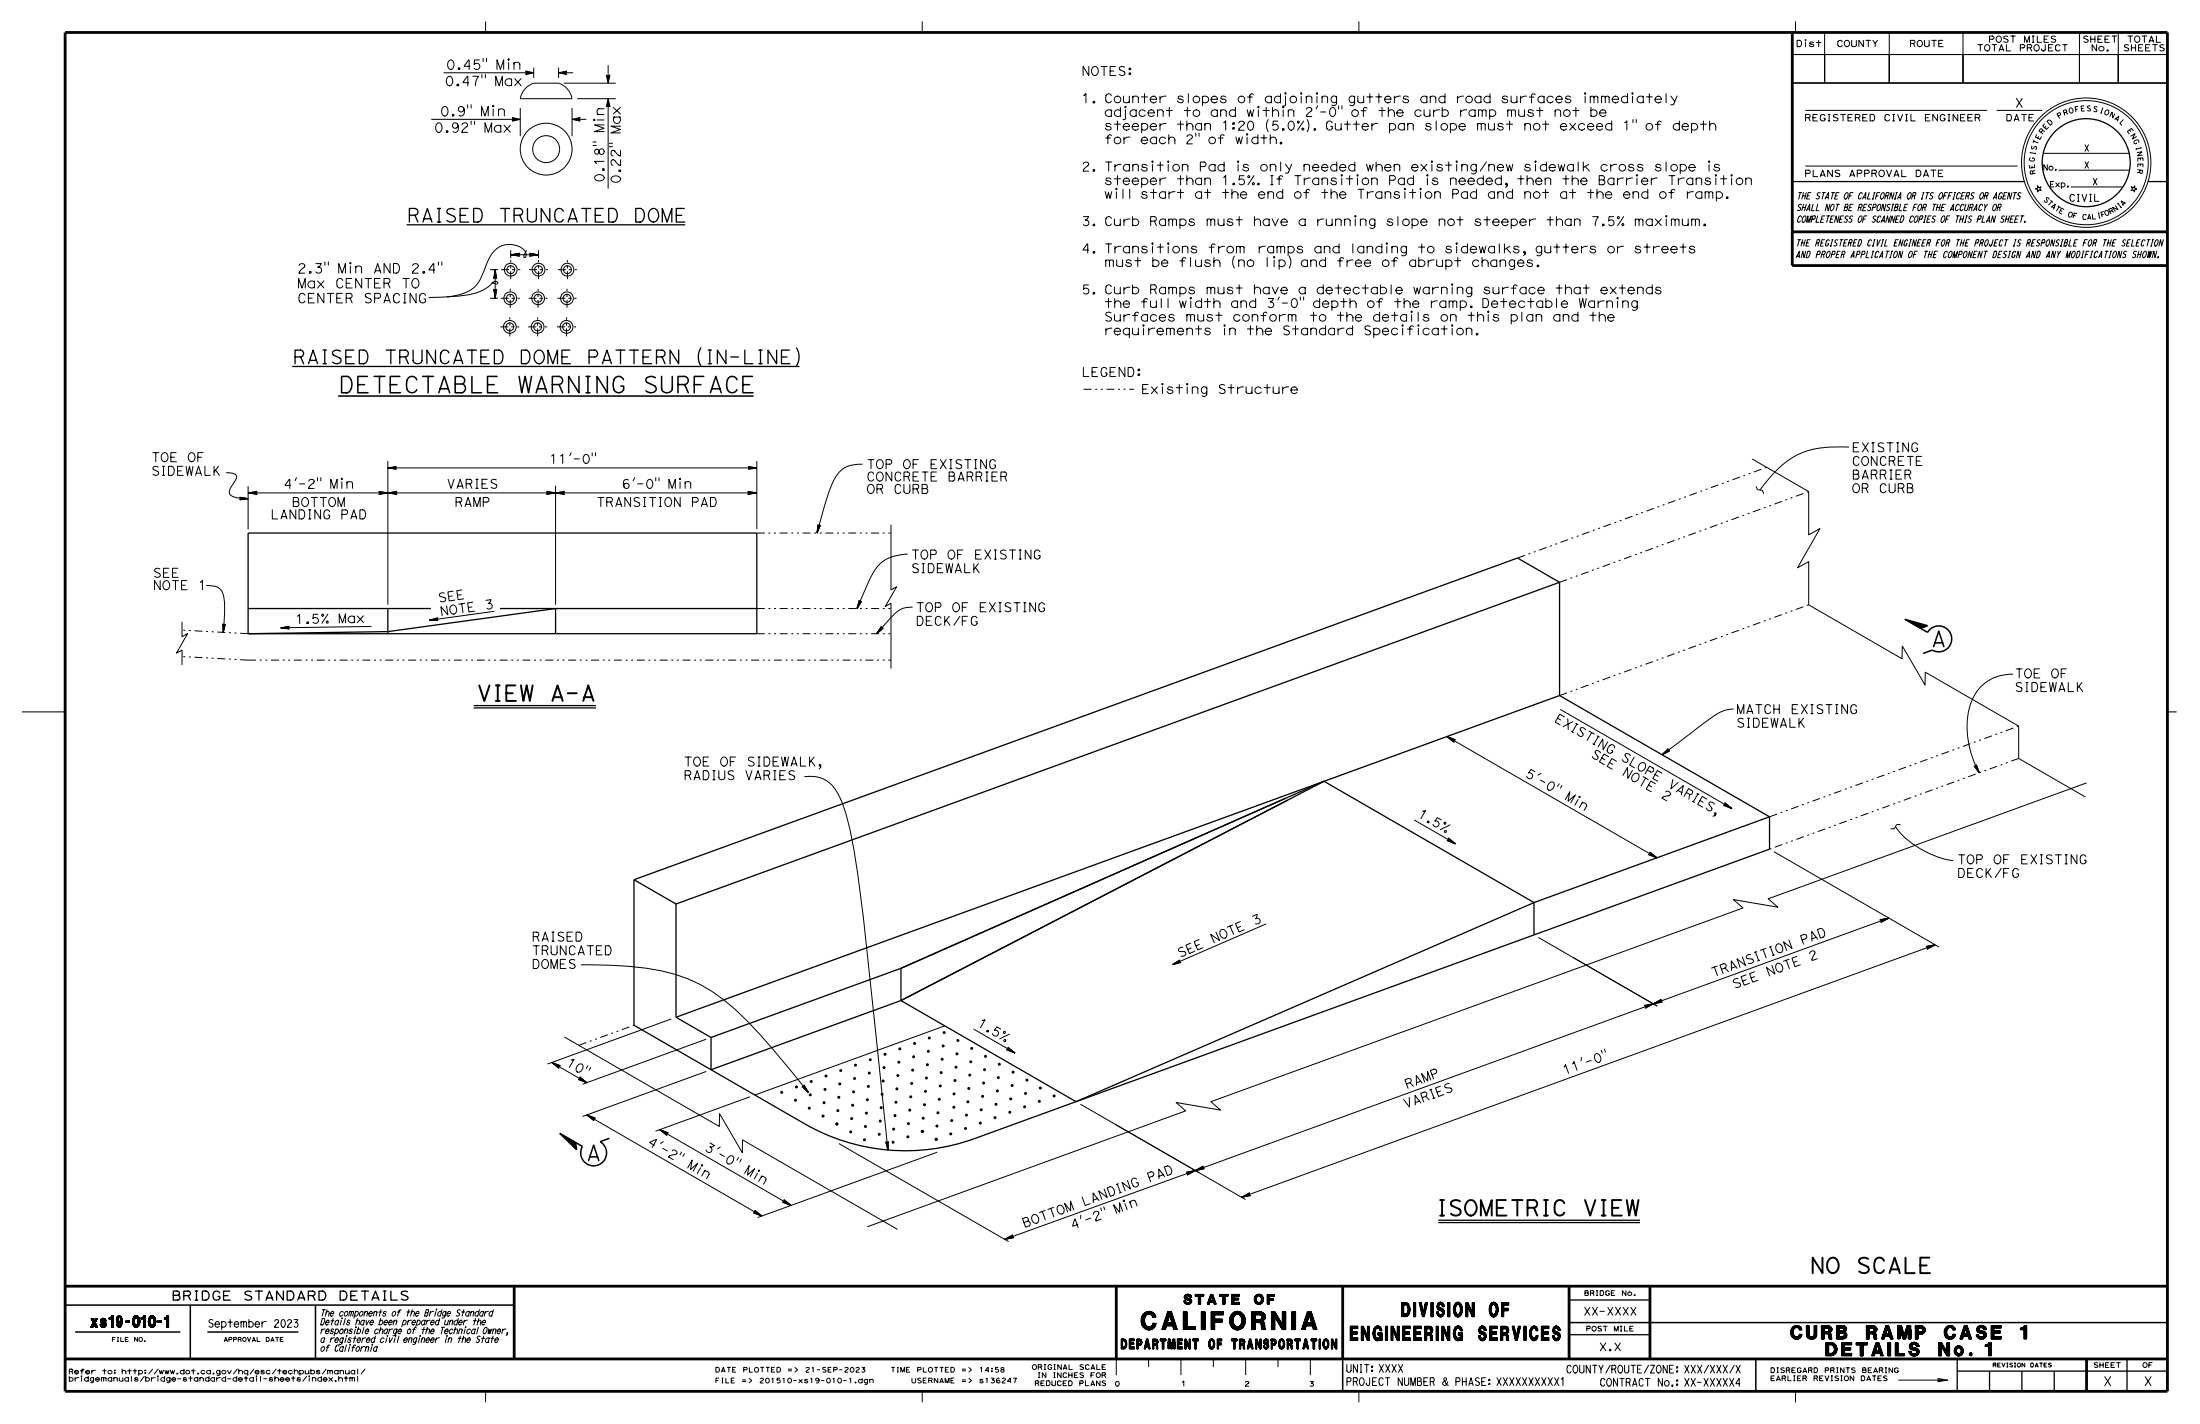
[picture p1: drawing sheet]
<svg xmlns="http://www.w3.org/2000/svg" width="432mm" height="279mm" viewBox="0 0 432 279" stroke-linecap="round" stroke-linejoin="round" font-family="sans-serif">
<g fill="none" stroke="#000" stroke-width=".25">
<path d="M351.8 16.3h73.6M351.8 35.6h45.5M421.6 35.6h3.8M79.9 44.1h54.5M57.4 71.9h99.4M48.7 104.6h99.8v19.7h-99.8zM48.7 119.4h99.8M76.1 119.4v4.9M306.1 114.3l-173.4 63.1M306.1 114.3l-8.2-4.8-173.5 63.1M306.1 114.3v22.2M93 138.9h24"/>
<path d="M93 138.4h24M109 124.3v-4.9l-32.9 4.5-27.4 .4M306.1 136.5l41.2 23.8M306.1 136.5l-173.4 63.1M259.9 153.3l41.2 23.8M259.9 153.3l-83.1 43M259.9 153.3l-83.1 36.7M124.4 172.6l8.3 4.8M132.7 177.4v22.2M301.1 177.1v6.3M301.2 177.1l-90 39.1-34.4-19.9M347.3 160.3l-46.2 16.8"/>
<path d="M347.3 160.3v6.3l-156 56.8a39.7 39.7 0 0 1-33.4-2.9l-33.5-19.3v-28.6M132.7 199.6l6.9 4M176.8 190v6.3M176.8 196.3l-37.2 13.6v-6.3M176.8 190l-37.2 13.6M282.3 239.9h39.6M282.3 239.4h39.6M308 255.1h15.8M308 261.9h15.8M384.1 266.6v6.4M384.1 269h41.3M390.5 269v4"/>
<path d="M396.8 269v4M403.2 269v4M417.5 266.6v6.4"/>
<circle cx="409.5" cy="31.9" r="8.6"/>
</g>
<path d="M148.5 119.4h26.4M148.5 104.6h26.4M297.9 109.5l48.8-17.8M306.1 114.3l48.9-17.8M48.7 129.5h126.2M48.7 124.3l-13-.7M48.7 129.5l-13-.7M148.5 124.3h26.4M306.1 136.5l48.9-17.8M396.2 148.8l-48.9 17.8M347.3 160.3l48.9-17.8M113.6 205.1l10.8-3.9" fill="none" stroke="#000" stroke-width=".2" stroke-dasharray="1.6 .7 .4 .7 .4 .7" stroke-linecap="butt"/>
<g fill="none" stroke="#000" stroke-width=".2">
<path d="M87.1 14.3h17.7M95.3 4.2v2.2M103.1 13.9l1.7 .4-1.7 .3 .3-.3zM103.2 14l1.2 .3-1.2 .2M103.2 17.3l1.6-1h4.8a3.9 3.9 0 0 1 2.7 3.1h-10.2a3.9 3.9 0 0 1 1.1-2.1zM103.3 14.1l.7 .2-.7 .2M103.3 14.2l.3 .1-.3 .1M104.8 13.3v2M109.6 14.3h2.9M109.6 14.3l1.6-.4-.2 .4 .2 .3zM109.6 13.3v2M110.7 16.3h10.2"/>
<path d="M111.1 14.2l-.4 .1 .4 .1M111.1 14.1l-.7 .2 .7 .2M111.2 14l-1.2 .3 1.2 .2M113.3 19.4h7.6M119 14.7l.4 .2 .3-.2-.3 1.6zM119.2 14.8l.2 .8 .1-.8M119.4 12.8v3.5M119.4 19.4v17.6M119.4 19.4l.3 1.6-.3-.2-.4 .2zM119.4 14.9v.3l-.1-.3M119.6 14.8l-.2 1.1-.3-1.1M181 4.2v2.2"/>
<path d="M266.7 4.2v2.2M351.8 10.7h6.3v5.6h-6.3zM351.8 10.7h73.6M352.4 4.2v2.2M358.1 10.7h12.7v5.6h-12.7zM358.1 6.4v9.9M370.8 6.4v9.9M370.8 10.7h14.5v5.6h-14.5zM385.3 10.7h22.8v5.6h-22.8zM385.3 6.4v9.9M408.1 6.4v9.9M408.1 10.7h7.7v5.6h-7.7z"/>
<path d="M415.8 6.4v9.9M415.8 10.7h9.6v5.6h-9.6zM84.6 23.4h17.5M100.5 23.1l1.6 .3-1.6 .4 .2-.4zM100.6 23.2l1.1 .2-1.1 .3M100.6 23.3l.8 .1-.8 .2M100.7 23.3l.3 .1-.3 .1M102.1 21.2v5.5M112.3 23.4l1.6-.3-.2 .3 .2 .4zM112.3 23.4h2.8M112.3 21.2v5.5M113.7 23.3l-.3 .1 .3 .1"/>
<path d="M113.8 23.3l-.8 .1 .8 .2M113.8 23.2l-1.2 .2 1.2 .3M119.2 20.9l.2-.8 .1 .8M119.4 20.8v-.3l-.1 .3M119.6 20.9l-.2-1.2-.3 1.2M354.3 32.6h41.7M354.3 21.7h35.7M391.9 21.7h9M399.9 36.4l.3 .4 .4-.1-.2 .3 .2 .4-.4-.1-.3 .4v-.5l-.4-.1 .4-.2zM401 30.1h16.9M404 33.4h14M406.5 36.7h10.2"/>
<path d="M418.3 36.7l.4 .1 .3-.3v.4l.4 .2-.4 .1v.5l-.3-.4-.4 .1 .2-.4zM96.5 55.4l1 .3 .2-.2a.59 .59 0 0 0-.5-.3 .59 .59 0 0 0-.6 .4 9.2 9.2 0 0 1-6.4 2.5l-6 .3M97 56.8l.2 1.7M97 56.8l-.1-.1 .3 1.8M97 56.8l.2 .1 .3-.2-.3 1.8M97.1 56.9l.1 1.6M97.2 52.9l.2 1.8M97.2 52.9l-.2 1.7M97.2 52.9v5.6M97.2 52.9l-.3 1.8 .1-.1M97.2 52.9l.1 1.7M97.2 52.9l-.2 1.8"/>
<path d="M97.2 52.9l.3 1.8-.3-.2-.2 .1M97.2 52.9l-.1 1.7M97.3 56.9l-.1 1.6M97.3 56.8l-.1 1.7M97.4 56.8l-.2 1.7M100.2 50h5.5M100.2 50l1.8 .2M100.2 50l1.7 .1M101.9 49.9l-1.7 .1M101.9 49.8l-.1 .2 .2 .3-1.8-.3M101.9 49.8l.1-.1-1.8 .3M101.9 49.8l-1.7 .2"/>
<path d="M102 49.7l-1.8 .3M103.4 49.1l-.6 1.1v.2l.2 .1a1.22 1.22 0 0 0-.5-1.8 4.3 4.3 0 0 0-6.5 2l-.3 .5a19.9 19.9 0 0 1-2.2 4.7 8.3 8.3 0 0 1-5.8 2.4M104 49.7l1.7 .3M104 49.8l-.1-.1 1.8 .3M104 49.8l1.7 .2M104 49.8l.1 .2-.2 .3 1.8-.3M104.1 49.9l1.6 .1M105.7 50l-1.7 .1M105.7 50l-1.6 .1M105.7 50l-1.7 .2M44.4 92.8h1l.9 .4a1.59 1.59 0 0 1-.4 1.6l-.4 .5a1.36 1.36 0 0 0 0 2l1.7 .5h1.5M47.1 97.6l1.6 .2"/>
<path d="M47.1 97.7l1.6 .1M47.1 97.7l-.1-.2 1.7 .3M47.1 97.7l.1 .1M47.2 97.8h1.5M47.2 97.8l-.1 .2M48.7 96.7h99.8M48.7 96.7l1.7 .3M48.7 96.7l1.8 .3-.1-.1M48.7 95.4v8.4M48.7 97.8l-1.7 .3 .1-.1M48.7 97.8l-1.6 .2M48.7 96.7l1.8-.3-.2 .3 .1 .2"/>
<path d="M48.7 96.7l1.7 .2M48.7 96.7l1.6 .1M48.7 97.8l-1.5 .1M50.3 96.6l-1.6 .1M50.4 96.6l-1.7 .1M50.4 96.5l-1.7 .2M74.4 96.5l1.7 .2M74.4 96.6l3.4 .3M74.5 96.6l3.3 .2M76.1 96.7l1.8 .3M76.1 96.7l1.8 .3-.1-.1M76.1 91.8h72.4"/>
<path d="M76.1 90.5v28.1M76.1 91.8l1.7 .3-.1-.1M76.1 91.8l1.6 .2M76.1 91.8l1.6 .1M76.1 96.7l-1.8-.3 .2 .3-.1 .2M76.1 91.8l1.7 .2M76.1 96.7l-1.7 .2M77.7 91.7l-1.6 .1M77.7 91.7l.1-.2-1.7 .3M77.7 91.7v.3M77.8 91.6l-1.7 .2M77.8 96.6l-3.3 .2"/>
<path d="M77.8 96.9l-.1-.2 .2-.3-3.6 .6 .1-.1M77.8 96.6l-1.7 .1M77.9 96.5l-3.5 .5M107.3 96.5l1.7 .2M107.4 96.6l3.3 .3M107.4 96.6l3.3 .2M109 96.7l1.8 .3-.1-.1M109 95.3v23.3M109 96.7l-1.7-.3 .1 .3v.2M109 96.7l-1.6 .2M109 96.7l1.8 .3M110.7 96.6l-3.3 .2"/>
<path d="M110.7 96.9l-.1-.2 .2-.3-3.5 .6 .1-.1M110.7 96.6l-1.7 .1M110.8 96.5l-3.5 .5M146.8 96.5l1.7 .2M146.8 96.6l1.7 .1M146.9 96.6l1.6 .1M146.9 91.6l1.6 .2M147 91.7l-.1-.2 1.6 .3M147 91.7v.3M147 91.7l1.5 .1M148.5 91.8l-1.5 .1M148.5 91.8l-1.5 .2"/>
<path d="M148.5 90.5v13.3M148.5 91.8l-1.6 .3 .1-.1M148.5 91.8l-1.6 .2M148.5 96.7l-1.7 .3v-.1M148.5 96.7l-1.7 .3M148.5 96.7l-1.7-.3 .1 .3-.1 .2M148.5 96.7l-1.7 .2M148.5 96.7l-1.6 .1M169.3 91.1a5.3 5.3 0 0 0-5.8 3.4l-1.4 4-1.7 6.1M343.9 90.1l11.1 6.4v8.4l2.2-1.2-4.4 7.7 2.2-1.2v8.5l18.3 10.6 .1-2.6 4.4 7.7 .1-2.5 18.3 10.6v6.3l13.1 7.6M362.9 87.7a19.2 19.2 0 0 0-10.7 1.8 22.2 22.2 0 0 0-6.8 6.6M40.5 114.9a3.3 3.3 0 0 1 3.1 1.1 8.7 8.7 0 0 1 .5 4.2l-.3 3.9"/>
<path d="M160.6 103l-.2 1.6M160.7 103.1l-.3 1.5M160.7 103.1l-.2-.2-.1 1.7M160.8 103.1l-.4 1.5M160.9 103.1h.2l-.7 1.5M160.9 103.1h-.2M160.9 103.1l-.5 1.5M161 103.1l-.6 1.5M168.7 117.8l-.5 1.6M168.7 117.9l-.1-.1-.4 1.6M168.7 117.9l-.5 1.5M168.7 117.9l.1 .1"/>
<path d="M168.8 118l-.6 1.4M168.9 118l-.7 1.4M169 118h.1l-.9 1.4M169 118h-.2M169 118l-.8 1.4M169.1 118l-.9 1.4M174.9 102.9v12.8l1.1-.6-2.2 3.9 1.1-.6v12.8M178.1 108.7a7.5 7.5 0 0 0-6.4 3.1l-1 1.9-2.5 5.7M179.1 119.1a4.6 4.6 0 0 0-4.2 2l-2.8 3.2M4.3 139.7h8.5M35.7 122v2.9l1.1-.6-2.2 3.9 1.1-.7v3M43.8 122.4v1.7"/>
<path d="M43.8 122.5l-.1-.1 .1 1.7M43.8 122.5v1.6M43.8 122.5l.2 .1M43.9 122.5l-.1 1.6M44 122.6l-.2 1.5M44.1 122.5l-.3 1.6M44.1 122.5l.1-.1-.4 1.7M44.1 122.5l-.1 .1M44.2 122.5l-.4 1.6M173 123l-.9 1.3M173 123.1v-.2l-.9 1.4M173 123.1l-.9 1.2"/>
<path d="M173 123.1l.1 .1M173.1 123.2l-1 1.1M173.1 123.2h.1M173.2 123.2l.2 .1-1.3 1M173.2 123.2l-1.1 1.1M173.3 123.3l-1.2 1M340.3 139.1a7.3 7.3 0 0 0-5 2.1l-9.1 6.9M425.4 139.7h1.8M157.9 152.4a5.9 5.9 0 0 1 6.4 3.1 37.9 37.9 0 0 1 3.4 12.1 1069.7 1069.7 0 0 1 5.8 50.4l.8 7.6M284 144.5l41.2 23.8M284 144.5l1.5 .8M284 144.5l1.7 .6-.2 .1"/>
<path d="M284 144.5l1.4 1M284 144.5l1.4 .9M284 144.5l1.6 .7M284 144.5l1.4 1.2v-.2M284 144.5l1.4 1.1M284 144.5l1.5 .7M285.5 145.2l-.1 .3M327.4 147l-1.2 1.1M327.4 147.1l-1.2 1M327.4 147.2l.3 .1-1.5 .8M327.4 147.2l-1.2 .9M327.4 147.2v-.3l-1.2 1.2"/>
<path d="M327.5 147.2l-1.3 .9M327.6 147.3l-1.4 .8M327.7 147.3l-1.5 .8M409.5 153.6l-62.4 22.8 1.8 1.6-8.7-1.5 1.9 1.7-104.4 38 1.9 1.6-8.8-1.5 1.9 1.7-62.5 22.7M323.6 167.6l1.6 .7M323.7 167.6l1.5 .7M323.8 167.3v-.2l1.4 1.2M323.8 167.3v.2l-.3 .2 1.7 .6M323.8 167.2l1.4 1.1M323.8 167.3l1.4 1M323.8 167.4l1.4 .9M348.2 167.1l32.4 18.7"/>
<path d="M114 189.3a64.3 64.3 0 0 1 18.7 1.9 31.3 31.3 0 0 1 13 8.2l5 5.3 7.9 9.6M131.7 199.9l-24.2 8.9M301.9 183.9l23.4 13.5M322.8 197.4l.2 .3M324.5 197l-1.7 .3M324.5 197l-1.6 .8M326 196.3l-3 1.3M326 196.2l.1-.1-3.2 1.8 .1-.2M326 196.2l-3 1.5M326 196.2l.1 .3M326 196.1l-1.5 .9M326.1 196.5l-3.2 .9"/>
<path d="M326.1 196.5l.2 .1-3.6 .7 .1 .1M326.1 196.5l-3.3 .9M326.2 196.6l-1.7 .4M369.1 180.6l.1 .1M369.2 180.7v.2M370.7 180.1l-1.5 .8M370.7 180.1l-1.7 .4M370.7 180.1l-1.5 .9v-.1M370.7 180.1l-1.6 .5M370.7 180.1l-1.8 .3 .2 .2M370.7 180.1l-1.5 .7M370.7 180.1l-1.5 .6"/>
<path d="M370.7 180.1l-136.1 49.6M378.2 185.8l.1 .1M378.3 185.9v.2M379.8 185.4l-1.5 .5M379.8 185.4l-1.5 .7M379.8 185.4l-1.7 .3M379.8 185.4l-136.1 49.5M379.8 185.4l-1.6 .9 .1-.2M379.8 185.4l-1.6 .4M379.8 185.4l-1.6 .5M379.8 185.4l-1.6 .8M379.8 185.4l-1.8 .3 .2 .1"/>
<path d="M379.8 185.4l-1.5 .6M108.3 208.5l1.5 .7M108.3 208.5l6.9 3.9M108.3 208.5l1.4 1M108.3 208.5l1.7 .6-.2 .1M108.3 208.5l1.4 .9M108.3 208.5l1.6 .6M108.3 208.5l1.4 1.1v-.2M109.8 209.2l-.1 .2M110.8 203.5l30.4 17.5v-2.5l4.5 7.7v-2.5l30.5 17.5M113.6 211.8l1.6 .6M113.6 211.7l-.1 .1 1.7 .6"/>
<path d="M113.6 211.7l1.6 .7M113.6 211.7l.2-.3 1.4 1M113.7 211.7l1.5 .7M113.8 211.3l1.4 1.1M113.8 211.4l1.4 1M113.8 211.5l1.4 .9M115.2 218.8l1.4 .8M115.2 218.8l1.4 1M115.2 218.8l1.5 .7M115.2 218.8l34.3 19.8M115.2 218.8l1.7 .6-.2 .1M115.2 218.8l1.4 .9"/>
<path d="M115.2 218.8l1.6 .6M115.2 218.8l1.4 1.1v-.2M115.2 218.8l1.4 .7M116.6 219.6v.1M116.7 219.5l-.1 .1M138.6 203.9l-24.3 8.8M138.6 210.2l-24.3 8.9M157.5 213.2l1.1 1.1M157.5 213.2h-.1l1.2 1.1M157.6 213.2l1 1.1M157.7 213.2l.9 1.1M157.7 213.2h-.2"/>
<path d="M157.7 213.1l.9 1.2M157.8 213l.8 1.3M157.8 213v-.2l.8 1.5M157.8 213l-.1 .2M157.8 212.9l.8 1.4M185.4 201.3l-37.2 13.6M212.1 216.7l32.4 18.7M147.9 237.9l1.6 .7M148 237.9l-.2 .1 1.7 .6M148 237.9l1.5 .7M148.1 237.8l1.4 .8M148.1 237.5l1.4 1.1"/>
<path d="M148.1 237.6l1.4 1M148.1 237.7l1.4 .9M148.1 237.6v-.2l1.4 1.2M148.1 237.6l-.1 .3M164.7 224.4l33.3 19.2M173.9 224l.4 1.6M174 224.1l.3 1.5M174.1 224.2l.2 1.4M174.1 224.2l-.3-.2 .5 1.6M174.2 224.1l.1 1.5M174.2 224.1l.2-.1-.1 1.6M174.2 224.1l-.1 .1"/>
<path d="M174.3 224v1.6M184 226.1l-35.3 12.8M233 230.1l.1 .1M233.1 230.2v.2M234.6 229.7l-37.4 13.5M234.6 229.7l-1.6 .9 .1-.2M234.6 229.7l-1.6 .5M234.6 229.7l-1.8 .3 .2 .1M234.6 229.7l-1.5 .7M236.1 229.1l-3 1.1M236.1 229.1l.2 .1M236.1 229l-3 1.3"/>
<path d="M236.1 228.9v.2M236.1 228.9l.1-.1-1.6 .9M236.1 228.9l-1.5 .8M236.2 228.9l-3.2 1.6M236.2 229.2l-1.6 .5M236.3 229.2l.1 .2-1.8 .3M236.3 229.2l-3.3 .9M236.3 229.3l-3.4 .7M245.2 234.4l.3 .2-1.8 .3M245.2 234.4l-1.5 .5M245.2 234.3l-1.5 .6M245.2 234.2l.1-.2-1.6 .9"/>
<path d="M245.2 234.2l-1.5 .7M245.2 234.2v.2M245.2 234.1l-1.5 .8M245.3 234.4l-1.6 .5M245.3 234.5l-1.6 .4M245.4 234.5l-1.7 .4M198.7 242.5l-1.5 .7M198.7 242.5l.1-.2-1.6 .9M198.7 242.5l.2 .2M198.8 242.4l-1.6 .8M198.8 242.7l-1.6 .5M198.9 242.7l.1 .2-1.8 .3"/>
<path d="M198.9 242.7l-1.7 .5M198.9 242.8l-1.7 .4M95.3 273v2.1M181 273v2.1M219.1 266.6v3.2M225.4 266.6v1.6M231.8 266.6v3.2M238.1 266.6v1.6M244.5 266.6v3.2M250.8 266.6v1.6M257.2 266.6v3.2M266.7 273v2.1"/>
<path d="M352.4 273v2.1M372.6 270.8h8.8M380.4 270.5l1.9 .3-1.9 .3zM380.7 270.7l.6 .1-.6 .1z"/>
<circle cx="107.2" cy="29.3" r="2.64"/>
<circle cx="107.2" cy="29.3" r="5.1"/>
<circle cx="409.5" cy="31.9" r="12.7"/>
<circle cx="409.5" cy="31.9" r="12.2"/>
<circle cx="100.2" cy="58.5" r=".77"/>
<circle cx="100.2" cy="58.5" r="1.26"/>
<circle cx="100.2" cy="52.9" r=".77"/>
<circle cx="100.2" cy="52.9" r="1.26"/>
<circle cx="105.6" cy="58.5" r=".77"/>
<circle cx="105.6" cy="58.5" r="1.26"/>
<circle cx="105.7" cy="52.9" r=".77"/>
<circle cx="105.7" cy="52.9" r="1.26"/>
<circle cx="111.3" cy="58.5" r=".77"/>
<circle cx="111.3" cy="58.5" r="1.26"/>
<circle cx="111.4" cy="52.9" r=".77"/>
<circle cx="111.4" cy="52.9" r="1.26"/>
<circle cx="100.1" cy="64.1" r=".77"/>
<circle cx="100.1" cy="64.1" r="1.26"/>
<circle cx="105.5" cy="64.1" r=".77"/>
<circle cx="105.5" cy="64.1" r="1.26"/>
<circle cx="111.2" cy="64.1" r=".77"/>
<circle cx="111.2" cy="64.1" r="1.26"/>
</g>
<g fill="#000">
<circle cx="153.4" cy="214.3" r=".3"/>
<circle cx="156.1" cy="215.9" r=".3"/>
<circle cx="156.3" cy="213.3" r=".3"/>
<circle cx="158.8" cy="217.4" r=".3"/>
<circle cx="159" cy="214.8" r=".3"/>
<circle cx="159.2" cy="212.2" r=".3"/>
<circle cx="161.5" cy="219" r=".3"/>
<circle cx="161.7" cy="216.4" r=".3"/>
<circle cx="161.9" cy="213.7" r=".3"/>
<circle cx="162.1" cy="211.1" r=".3"/>
<circle cx="164.4" cy="217.9" r=".3"/>
<circle cx="164.6" cy="215.3" r=".3"/>
<circle cx="164.8" cy="212.7" r=".3"/>
<circle cx="165" cy="210.1" r=".3"/>
<circle cx="167.2" cy="219.5" r=".3"/>
<circle cx="167.3" cy="216.9" r=".3"/>
<circle cx="167.5" cy="214.2" r=".3"/>
<circle cx="167.7" cy="211.6" r=".3"/>
<circle cx="167.9" cy="209" r=".3"/>
<circle cx="170.1" cy="218.4" r=".3"/>
<circle cx="170.2" cy="215.8" r=".3"/>
<circle cx="170.4" cy="213.2" r=".3"/>
<circle cx="170.6" cy="210.5" r=".3"/>
<circle cx="170.8" cy="207.9" r=".3"/>
<circle cx="172.8" cy="220" r=".3"/>
<circle cx="173" cy="217.3" r=".3"/>
<circle cx="173.1" cy="214.7" r=".3"/>
<circle cx="173.3" cy="212.1" r=".3"/>
<circle cx="173.5" cy="209.5" r=".3"/>
<circle cx="173.7" cy="206.9" r=".3"/>
<circle cx="175.7" cy="218.9" r=".3"/>
<circle cx="175.8" cy="216.3" r=".3"/>
<circle cx="176" cy="213.7" r=".3"/>
<circle cx="176.2" cy="211" r=".3"/>
<circle cx="176.4" cy="208.4" r=".3"/>
<circle cx="176.6" cy="205.8" r=".3"/>
<circle cx="178.6" cy="217.8" r=".3"/>
<circle cx="178.7" cy="215.2" r=".3"/>
<circle cx="178.9" cy="212.6" r=".3"/>
<circle cx="179.1" cy="210" r=".3"/>
<circle cx="179.3" cy="207.3" r=".3"/>
<circle cx="179.5" cy="204.7" r=".3"/>
<circle cx="181.2" cy="219.4" r=".3"/>
<circle cx="181.5" cy="216.8" r=".3"/>
<circle cx="181.6" cy="214.1" r=".3"/>
<circle cx="181.8" cy="211.5" r=".3"/>
<circle cx="182" cy="208.9" r=".3"/>
<circle cx="182.2" cy="206.3" r=".3"/>
<circle cx="182.4" cy="203.7" r=".3"/>
<circle cx="184.1" cy="218.3" r=".3"/>
<circle cx="184.4" cy="215.7" r=".3"/>
<circle cx="184.5" cy="213.1" r=".3"/>
<circle cx="184.7" cy="210.5" r=".3"/>
<circle cx="184.9" cy="207.8" r=".3"/>
<circle cx="185.1" cy="205.2" r=".3"/>
<circle cx="185.3" cy="202.6" r=".3"/>
<circle cx="186.8" cy="219.9" r=".3"/>
<circle cx="187.2" cy="217.3" r=".3"/>
<circle cx="187.3" cy="214.6" r=".3"/>
<circle cx="187.4" cy="212" r=".3"/>
<circle cx="187.6" cy="209.4" r=".3"/>
<circle cx="187.8" cy="206.8" r=".3"/>
<circle cx="188" cy="204.2" r=".3"/>
<circle cx="189.7" cy="218.8" r=".3"/>
<circle cx="190" cy="216.2" r=".3"/>
<circle cx="190.1" cy="213.6" r=".3"/>
<circle cx="190.3" cy="210.9" r=".3"/>
<circle cx="190.5" cy="208.3" r=".3"/>
<circle cx="190.7" cy="205.7" r=".3"/>
<circle cx="192.6" cy="217.7" r=".3"/>
<circle cx="192.9" cy="215.1" r=".3"/>
<circle cx="193" cy="212.5" r=".3"/>
<circle cx="193.2" cy="209.9" r=".3"/>
<circle cx="193.4" cy="207.3" r=".3"/>
<circle cx="195.3" cy="219.3" r=".3"/>
<circle cx="195.5" cy="216.7" r=".3"/>
<circle cx="195.8" cy="214" r=".3"/>
<circle cx="195.9" cy="211.4" r=".3"/>
<circle cx="196.1" cy="208.8" r=".3"/>
<circle cx="198.2" cy="218.2" r=".3"/>
<circle cx="198.4" cy="215.6" r=".3"/>
<circle cx="198.7" cy="213" r=".3"/>
<circle cx="198.8" cy="210.4" r=".3"/>
<circle cx="201.1" cy="217.2" r=".3"/>
<circle cx="201.3" cy="214.5" r=".3"/>
<circle cx="201.6" cy="211.9" r=".3"/>
<circle cx="204" cy="216.1" r=".3"/>
<circle cx="204.2" cy="213.5" r=".3"/>
<circle cx="206.9" cy="215" r=".3"/>
<circle cx="164.3" cy="220.5" r=".3"/>
<circle cx="167" cy="222.1" r=".3"/>
<circle cx="169.7" cy="223.6" r=".3"/>
<circle cx="169.9" cy="221" r=".3"/>
<circle cx="172.6" cy="222.6" r=".3"/>
<circle cx="175.3" cy="224.1" r=".3"/>
<circle cx="175.4" cy="221.5" r=".3"/>
<circle cx="178.2" cy="223.1" r=".3"/>
<circle cx="178.3" cy="220.5" r=".3"/>
<circle cx="181" cy="222" r=".3"/>
<circle cx="181.1" cy="222" r=".3"/>
<circle cx="183.7" cy="223.6" r=".3"/>
<circle cx="183.8" cy="223.5" r=".3"/>
<circle cx="183.9" cy="220.9" r=".3"/>
<circle cx="186.6" cy="222.5" r=".3"/>
<circle cx="189.5" cy="221.4" r=".3"/>
<circle cx="192.4" cy="220.4" r=".3"/>
</g>
<path d="M12.8 6.4h412.6v266.6h-412.6zM351.8 6.4v45.7h73.6M351.8 45.5h73.6M12.8 252.4h412.6M100.9 252.4v14.2M219.1 252.4v14.2M263.5 252.4v14.2M308 252.4v14.2M323.8 252.4v14.2M12.8 266.6h412.6M409.5 266.7v6.3" fill="none" stroke="#000" stroke-width=".55"/>
<g fill="none" stroke="#000" stroke-width=".3">
<path d="M66.5 77.7h81.3M374.5 121.9l3.5 1M375.2 122.3l2.6 .7M375.8 122.6l1.7 .5M376.4 123l.8 .2M377 123.3l1.3-.5-4.4-1.3 4.4 2.6a2.54 2.54 0 0 1 3.5-.9 2.54 2.54 0 0 1 .9 3.4 2.54 2.54 0 0 1-3.4 1l-1.9 .6M110.5 222.7l2.6 2.6M111.1 223.1l2 1.9M111.8 223.5l1.2 1.2M112.4 223.8l.6 .6M119.6 223.3l-1.8 .7a2.54 2.54 0 0 1 .9 3.5 2.54 2.54 0 0 1-3.5 .9 2.54 2.54 0 0 1-.9-3.5l-4.4-2.5 3.3 3.2-.3-1.5M12.8 256.1h88.1"/>
<path d="M37.4 256.1v10.5M61.9 256.1v10.5M308 259.5h117.4M14.7 261.4h20.7M40.7 261.4h17.9M263.5 266.6v6.4M344.6 266.6v6.4"/>
</g>
<g fill="none" stroke="#000" stroke-width=".2" stroke-dasharray="1.6 .6 .6 .6" stroke-linecap="butt">
<path d="M96.2 58.5h2M96.2 52.9h2M98.3 58.5h3.7M98.4 52.9h3.7M100.2 49.1v1.6M100.2 54.8v-3.8M103.7 58.5h3.8M103.8 52.9h3.8M105.7 49.1v1.6M105.7 54.8v-3.8M109.4 58.5h3.8M109.5 52.9h3.7"/>
<path d="M111.4 54.8v-3.8M98.2 64.1h3.7M100.1 66v-3.7M100.2 60.4v-3.7M103.7 64.1h3.7M105.5 66v-3.7M105.6 60.4v-3.7M109.3 64.1h3.8M111.2 66v-3.7M111.3 60.4v-3.7"/>
</g>
<path d="M84.7 119h13.4v.8h-13.4z" fill="#fff"/>
<g fill="none" stroke="#000" stroke-width=".2">
<path d="M94.6 14.6v.7M94.8 11.4v.7M95.3 14.6v.7M95.5 11.4v.7M99.8 12.3v1.3M252.3 18.9v1.6a.28 .28 0 0 1-.2 .3 .28 .28 0 0 1-.3-.1M255.4 18.9v1.3M258.5 18.9v1.3M311.1 18.9v1.3M320.4 18.9v1.3M354.4 8.3v.9M91.8 20.6v.6"/>
<path d="M92.5 23.8v.6M92.5 20.6v.6M93.1 23.8v.6M96.8 21.4v1.4M116.4 27.9h.6M116.4 28.5h.6M117.2 23.5h1.4M119.6 28.1h.6M119.6 28.8h.6M219.1 37.6v1.3M220.9 21.5v1.7a.28 .28 0 0 1-.2 .3 .28 .28 0 0 1-.3-.1M226.2 32.3v1.3"/>
<path d="M229.3 32.3v1.3M234.7 26.1v.6M235.3 26.1v.6M243 32.3v1.3M244.8 26.9v1.3M247 21.6v1.3M248.9 23.5a2.24 2.24 0 0 0 0 2.3M251.9 21.6v1.3M256.6 23.5a2.24 2.24 0 0 1 0 2.3M258.6 20.8l-.3 .6M262.7 20.8v.6M263.3 35v1.3"/>
<path d="M263.4 20.8v.6M266.4 35v1.3M275.7 37.6v1.3M278.8 37.6v1.3M280.2 35v1.3M281 32.3v1.3M285.9 32.3v1.3M301.4 32.3v1.3M320.5 23.4v.7M321.2 23.4v.7M321.3 35v1.3M335.4 32.3v1.3"/>
<path d="M336.8 35v1.3M339.9 35v1.3M63.8 51.4v.6M64.4 51.4v.6M68.8 52.2v1.4M86 51.4v.6M86.7 51.4v.6M226.2 48.3v1.3M229.3 48.3v1.3M233.7 59.1v1.3M242.3 50.2a2.24 2.24 0 0 0 0 2.4M250.1 51v1.3"/>
<path d="M251.1 58.3l-.3 .6M253 50.2a2.24 2.24 0 0 1 0 2.4M255.2 58.3v.6M255.9 58.3v.6M266 43v1.3M272.2 48.3v1.3M285 56.4v1.3M285.9 48.3v1.3M317.5 59.1v1.3M327 43v1.3M224.4 64.4v1.3M228.2 75.9v1.3"/>
<path d="M233 75.9v1.3M240.4 64.4v1.3M275.3 64.4v1.3M277.1 61.7v1.3M278.4 64.4v1.3M285 64.4v1.3M292.1 61.7v1.3M58.2 93.7l-.3 .6M62.3 93.7v.6M63 93.7v.6M67.1 94.5v1.3M112.1 88.8l-.3 .6"/>
<path d="M116.2 88.8v.6M116.9 88.8v.6M124.6 93.7l-.3 .6M128.7 93.7v.6M129.3 93.7v.6M133.5 94.5v1.3M344.7 95.4a.85 .85 0 0 0 1.1 .8l.4 .7M97 119.9l-12.7 1.8M55.1 123.2l1.6 .2M55.1 123.2l1.6 .1M55.1 123.2h1.6M56.7 123.1l-1.6 .1"/>
<path d="M56.7 123l.1-.1-1.7 .3M56.7 123l-1.6 .2M56.7 123l-.1 .2 .2 .2-1.7-.2M56.7 122.9l-1.6 .3M72.9 122.9l-17.8 .3M85.8 121.5l-1.5 .2M85.8 121.5v-.2l-1.5 .4M85.8 121.5l.1 .1M85.8 121.4l-1.5 .3M85.8 121.6l-1.5 .1M85.9 121.3l-1.6 .4M85.9 121.6l.1 .1h-1.7"/>
<path d="M85.9 121.6l-1.6 .1M85.9 121.2l-1.6 .5M85.9 121.7h-1.6M306.2 139.2l33.7 19.4M395.1 132.3a8.5 8.5 0 0 0-8.8 7.4 18.5 18.5 0 0 0 2.2 11.9M338.3 158l1.6 .6M338.4 157.9l1.5 .7M338.4 157.9l-.2 .1 1.7 .6M338.4 157.9l.1-.1v-.3l1.4 1.1M338.5 157.9l1.4 .7M338.5 157.6l1.4 1M338.5 157.7l1.4 .9"/>
<path d="M387.5 150.3l1 1.3M387.6 150.3l.9 1.3M387.7 150.3l.8 1.3M387.8 150.3l.7 1.3M387.8 150.3h-.4l1.1 1.3M387.8 150.2l.7 1.4M387.8 150.2l.1-.2 .6 1.6M387.8 150.2v.1M387.9 150.1l.6 1.5M277.6 160.9l8.1 4.7M284.1 164.9l1.6 .7M284.1 164.8l1.6 .8"/>
<path d="M284.1 164.8l-.1 .1 1.7 .7M284.2 164.8l1.5 .8M284.3 164.5l1.4 1.1M284.3 164.6v-.2l1.4 1.2M284.3 164.6l1.4 1M284.3 164.6l-.2 .2M284.3 164.7l1.4 .9M372 162.2a17.5 17.5 0 0 0 11.4 6.6M373 161.8a.85 .85 0 0 0-1.2 .7l-.7 .1M231.5 188.6l-1.4 .7M231.5 188.5l.1 .3M231.5 188.5l.1-.2-1.5 1"/>
<path d="M231.5 188.5l-1.4 .8M231.5 188.4l-1.4 .9M231.6 188.7l-1.5 .6M231.6 188.8l.2 .1-1.7 .4M231.6 188.8l-1.5 .5M231.7 188.8l-1.6 .5M248.5 181.3l-18.4 8M147.2 215.2l-18.5 6.8M191.1 201.9l8.1 4.7M197.6 205.9l1.6 .7M197.7 205.9l1.5 .7M197.7 205.9l-.2 .1 1.7 .6"/>
<path d="M197.8 205.8l1.4 .8M197.8 205.5l1.4 1.1M197.8 205.6v-.2l1.4 1.2M197.8 205.6l1.4 1M197.8 205.6l-.1 .3M197.8 205.7l1.4 .9M129.5 221.6l1.5 .8M129.5 221.6l25.8 14.9M129.5 221.6l1.7 .7-.2 .1M129.5 221.6l1.4 1M129.5 221.6l1.4 .9M129.5 221.6l1.6 .7"/>
<path d="M129.5 221.6l1.4 1.2v-.4h.1M129.5 221.6l1.4 1.1M153.6 235.8l1.7 .7M153.7 235.8l-.1 .1 1.7 .6M153.7 235.8l1.6 .7M153.8 235.8l1.5 .7M153.9 235.5v-.1l1.4 1.1M153.9 235.5l-.2 .3M153.9 235.4l1.4 1.1M153.9 235.5l1.4 1M153.9 235.6l1.4 .9M67 259.1l-.2 .9"/>
<path d="M85.6 257.3l-.3 .9M16 270.3v.7M31 270.3v.7M50.3 270.3v.7M60.7 270.3v.7M67.9 262.5l-.2 .9M68.6 264.2l-.2 1M69.8 260.8l-.3 .9M73 264.2l-.3 1M75.9 262.5l-.2 .9M77.6 262.5l-.3 .9M82.4 262.5l-.3 .9"/>
<path d="M87.6 262.5l-.2 .9M91.3 260.8l-.2 .9"/>
<circle cx="99.8" cy="11.7" r=".13"/>
<circle cx="252.3" cy="18.3" r=".12"/>
<circle cx="255.4" cy="18.3" r=".13"/>
<circle cx="258.5" cy="18.3" r=".13"/>
<circle cx="311.1" cy="18.3" r=".13"/>
<circle cx="320.4" cy="18.3" r=".13"/>
<circle cx="354.4" cy="7.9" r=".09"/>
<circle cx="96.8" cy="20.8" r=".13"/>
<circle cx="116.6" cy="23.5" r=".13"/>
<circle cx="219.1" cy="37.1" r=".13"/>
<circle cx="220.9" cy="21" r=".12"/>
<circle cx="226.2" cy="31.7" r=".13"/>
<circle cx="229.3" cy="31.7" r=".13"/>
<circle cx="243" cy="31.7" r=".13"/>
<circle cx="244.8" cy="26.4" r=".13"/>
<circle cx="247" cy="21" r=".13"/>
<circle cx="251.8" cy="21" r=".13"/>
<circle cx="263.3" cy="34.4" r=".13"/>
<circle cx="266.4" cy="34.4" r=".13"/>
<circle cx="275.7" cy="37.1" r=".13"/>
<circle cx="278.8" cy="37.1" r=".13"/>
<circle cx="280.2" cy="34.4" r=".13"/>
<circle cx="281" cy="31.7" r=".13"/>
<circle cx="285.9" cy="31.7" r=".13"/>
<circle cx="301.4" cy="31.7" r=".13"/>
<circle cx="321.3" cy="34.4" r=".13"/>
<circle cx="335.4" cy="31.7" r=".13"/>
<circle cx="336.8" cy="34.4" r=".13"/>
<circle cx="339.9" cy="34.4" r=".13"/>
<circle cx="68.8" cy="51.6" r=".13"/>
<circle cx="226.2" cy="47.8" r=".13"/>
<circle cx="229.3" cy="47.8" r=".13"/>
<circle cx="233.7" cy="58.5" r=".13"/>
<circle cx="250.1" cy="50.5" r=".13"/>
<circle cx="266" cy="42.4" r=".13"/>
<circle cx="272.2" cy="47.8" r=".13"/>
<circle cx="285" cy="55.8" r=".13"/>
<circle cx="285.9" cy="47.8" r=".13"/>
<circle cx="317.5" cy="58.5" r=".13"/>
<circle cx="327" cy="42.4" r=".13"/>
<circle cx="224.4" cy="63.9" r=".13"/>
<circle cx="228.1" cy="75.4" r=".13"/>
<circle cx="233" cy="75.4" r=".13"/>
<circle cx="240.3" cy="63.9" r=".13"/>
<circle cx="275.3" cy="63.9" r=".13"/>
<circle cx="277.1" cy="61.2" r=".13"/>
<circle cx="278.4" cy="63.9" r=".13"/>
<circle cx="285" cy="63.9" r=".13"/>
<circle cx="292.1" cy="61.2" r=".13"/>
<circle cx="67.1" cy="94" r=".13"/>
<circle cx="133.5" cy="94" r=".13"/>
<circle cx="67.1" cy="258.7" r=".08"/>
<circle cx="85.7" cy="256.9" r=".08"/>
<circle cx="16" cy="270" r=".07"/>
<circle cx="31" cy="270" r=".07"/>
<circle cx="50.3" cy="270" r=".07"/>
<circle cx="60.7" cy="270" r=".07"/>
<circle cx="68" cy="262.1" r=".08"/>
<circle cx="68.7" cy="263.8" r=".08"/>
<circle cx="69.9" cy="260.4" r=".08"/>
<circle cx="73.1" cy="263.8" r=".08"/>
<circle cx="76" cy="262.1" r=".08"/>
<circle cx="77.7" cy="262.1" r=".08"/>
<circle cx="82.5" cy="262.1" r=".08"/>
<circle cx="87.7" cy="262.1" r=".08"/>
<circle cx="91.4" cy="260.4" r=".08"/>
</g>
<path d="M212.7 76.4h9.9" fill="none" stroke="#000" stroke-width=".2" stroke-dasharray="1.6 .7 .4 .7 .4 .7" stroke-linecap="butt"/>
<path d="M137.6 68.3a3.3 3.3 0 0 0 0 3.5M156.3 68.3a3.3 3.3 0 0 1 0 3.5" fill="none" stroke="#000" stroke-width=".25"/>
<text font-size="3.5" x="224" y="260.9">CALIFORNIA</text>
<text font-size="3.2" x="66.5" y="77.1">DETECTABLE WARNING SURFACE</text>
<g font-size="3">
<text x="379" y="126.9">A</text>
<text x="93.5" y="137.5">VIEW A-A</text>
<text x="115" y="227.7">A</text>
<text x="281.9" y="238.5">ISOMETRIC VIEW</text>
<text x="355.2" y="249.8">NO SCALE</text>
</g>
<g font-size="2.8">
<text x="265" y="263">ENGINEERING SERVICES</text>
<text x="275.1" y="258.3">DIVISION OF</text>
</g>
<g font-size="2.7">
<text x="79.9" y="43.6">RAISED TRUNCATED DOME</text>
<text x="57.4" y="71.4">RAISED TRUNCATED DOME PATTERN (IN-LINE)</text>
</g>
<g font-size="2.6">
<text x="351.4" y="262.7">CURB RAMP CASE 1</text>
<text x="358.4" y="266">DETAILS No. 1</text>
</g>
<text font-size="2.2" x="17.8" y="260.4">xs19-010-1</text>
<g font-size="1.9">
<text x="87.3" y="16.8">0.47&quot; Max</text>
<text x="87.5" y="13.6">0.45&quot; Min</text>
<text x="86.4" y="22.7">0.9&quot; Min</text>
<text x="85.2" y="26">0.92&quot; Max</text>
<text x="118.6" y="35.8" transform="rotate(-90 118.6 35.8)">0.18&quot; Min</text>
<text x="121.8" y="36.1" transform="rotate(-90 121.8 36.1)">0.22&quot; Max</text>
<text x="58.3" y="53.6">2.3&quot; Min AND 2.4&quot;</text>
<text x="58.3" y="59.4">CENTER SPACING</text>
<text x="58.3" y="56.5">Max CENTER TO</text>
<text x="232.3" y="255.9">STATE OF</text>
<text x="220" y="264.7">DEPARTMENT OF TRANSPORTATION</text>
</g>
<g font-size="1.8">
<text x="212.2" y="14.8">NOTES:</text>
<text x="212.2" y="20.2">1. Counter slopes of adjoining gutters and road surfaces immediately</text>
<text x="216.7" y="22.9">adjacent to and within 2'-0&quot; of the curb ramp must not be</text>
<text x="395.4" y="21.1">X</text>
<text x="216.7" y="28.2">for each 2&quot; of width.</text>
<text x="216.7" y="25.5">steeper than 1:20 (5.0%). Gutter pan slope must not exceed 1&quot; of depth</text>
<text x="212.2" y="33.6">2. Transition Pad is only needed when existing/new sidewalk cross slope is</text>
<text x="216.7" y="38.9">will start at the end of the Transition Pad and not at the end of ramp.</text>
<text x="216.7" y="36.2">steeper than 1.5%. If Transition Pad is needed, then the Barrier Transition</text>
<text x="212.2" y="44.3">3. Curb Ramps must have a running slope not steeper than 7.5% maximum.</text>
<text x="212.2" y="49.6">4. Transitions from ramps and landing to sidewalks, gutters or streets</text>
<text x="216.7" y="52.3">must be flush (no lip) and free of abrupt changes.</text>
<text x="212.2" y="57.7">5. Curb Ramps must have a detectable warning surface that extends</text>
<text x="216.7" y="65.7">requirements in the Standard Specification.</text>
<text x="216.7" y="63">Surfaces must conform to the details on this plan and the</text>
<text x="216.7" y="60.3">the full width and 3'-0&quot; depth of the ramp. Detectable Warning</text>
<text x="212.2" y="73.9">LEGEND:</text>
<text x="223.9" y="77.2">Existing Structure</text>
<text x="363.4" y="88.7">EXISTING</text>
<text x="29.7" y="93.3">SIDEWALK</text>
<text x="29.7" y="90.6">TOE OF</text>
<text x="55.6" y="95.8">4'-2&quot; Min</text>
<text x="87.6" y="95.8">VARIES</text>
<text x="107.8" y="90.9">11'-0&quot;</text>
<text x="122" y="95.8">6'-0&quot; Min</text>
<text x="170" y="94.4">CONCRETE BARRIER</text>
<text x="170" y="92">TOP OF EXISTING</text>
<text x="363.4" y="94">BARRIER</text>
<text x="363.4" y="91.3">CONCRETE</text>
<text x="53.1" y="101.8">LANDING PAD</text>
<text x="57.2" y="99.4">BOTTOM</text>
<text x="89.2" y="99.4">RAMP</text>
<text x="117" y="99.4">TRANSITION PAD</text>
<text x="170" y="96.8">OR CURB</text>
<text x="363.4" y="96.7">OR CURB</text>
<text x="30" y="113.3">SEE</text>
<text x="178.8" y="112.4">SIDEWALK</text>
<text x="178.8" y="109.7">TOP OF EXISTING</text>
<text x="30" y="115.7">NOTE 1</text>
<text x="86.1" y="118.2" transform="rotate(-8 86.1 118.2)">S E E</text>
<text x="95.2" y="119.6" transform="rotate(-8 95.2 119.6)">3</text>
<text x="57.9" y="122.4" transform="rotate(-1 57.9 122.4)">1 . 5 %</text>
<text x="66.3" y="122.2" transform="rotate(-1 66.3 122.2)">Ma x</text>
<text x="86.5" y="120.9" transform="rotate(-8 86.5 120.9)">N O T E</text>
<text x="179.7" y="122.7">DECK/FG</text>
<text x="179.7" y="120">TOP OF EXISTING</text>
<text x="395.4" y="135.7">SIDEWALK</text>
<text x="395.4" y="133">TOE OF</text>
<text x="305" y="141.5" transform="rotate(30 305 141.5)">E X I S T I N G</text>
<text x="340.8" y="142.7">SIDEWALK</text>
<text x="340.8" y="140">MATCH EXISTING</text>
<text x="312.1" y="148.4" transform="rotate(30 312.1 148.4)">S E E</text>
<text x="318" y="149" transform="rotate(30 318 149)">S L O P E</text>
<text x="134.2" y="153">RADIUS VARIES</text>
<text x="134.2" y="150.3">TOE OF SIDEWALK,</text>
<text x="299.2" y="152.3" transform="rotate(30 299.2 152.3)">5 ' - 0 &quot;</text>
<text x="318.2" y="152" transform="rotate(30 318.2 152)">N O T E</text>
<text x="327.2" y="154.3" transform="rotate(30 327.2 154.3)">V A R I E S ,</text>
<text x="278.1" y="160.2" transform="rotate(30 278.1 160.2)">1 . 5 %</text>
<text x="307" y="156.8" transform="rotate(30 307 156.8)">Mi n</text>
<text x="325.9" y="156.4" transform="rotate(30 325.9 156.4)">2</text>
<text x="384.1" y="172.2">DECK/FG</text>
<text x="384.1" y="169.5">TOP OF EXISTING</text>
<text x="104.3" y="184.7">RAISED</text>
<text x="238" y="185.1" transform="rotate(-23 238 185.1)">N O T E</text>
<text x="246.2" y="181.6" transform="rotate(-23 246.2 181.6)">3</text>
<text x="353.7" y="185.4" transform="rotate(-20 353.7 185.4)">P A D</text>
<text x="104.3" y="190">DOMES</text>
<text x="104.3" y="187.4">TRUNCATED</text>
<text x="231.5" y="187.9" transform="rotate(-23 231.5 187.9)">S E E</text>
<text x="336.2" y="191.7" transform="rotate(-20 336.2 191.7)">T R A N S I T I O N</text>
<text x="347" y="191.6" transform="rotate(-20 347 191.6)">N O T E</text>
<text x="355.3" y="188.6" transform="rotate(-20 355.3 188.6)">2</text>
<text x="340.4" y="194" transform="rotate(-20 340.4 194)">S E E</text>
<text x="191.7" y="201.2" transform="rotate(30 191.7 201.2)">1 . 5 %</text>
<text x="111" y="209" transform="rotate(30 111 209)">1 0 &quot;</text>
<text x="276.1" y="213.6" transform="rotate(-20 276.1 213.6)">R A MP</text>
<text x="307" y="210.9" transform="rotate(-20 307 210.9)">1 1 ' - 0 &quot;</text>
<text x="275.8" y="217.5" transform="rotate(-20 275.8 217.5)">V A R I E S</text>
<text x="126.9" y="224.5" transform="rotate(30 126.9 224.5)">4 ' - 2 &quot;</text>
<text x="138.1" y="225.6" transform="rotate(30 138.1 225.6)">3 ' - 0 &quot;</text>
<text x="134.7" y="229" transform="rotate(30 134.7 229)">Mi n</text>
<text x="145.9" y="230.1" transform="rotate(30 145.9 230.1)">Mi n</text>
<text x="225.5" y="232" transform="rotate(-20 225.5 232)">P A D</text>
<text x="212.6" y="236.7" transform="rotate(-20 212.6 236.7)">L A N D I N G</text>
<text x="218.9" y="238.2" transform="rotate(-20 218.9 238.2)">Mi n</text>
<text x="201" y="240.9" transform="rotate(-20 201 240.9)">B O T T O M</text>
<text x="210.5" y="241.3" transform="rotate(-20 210.5 241.3)">4 ' - 2 &quot;</text>
<text x="33.6" y="255.1">BRIDGE STANDARD DETAILS</text>
<text x="412.8" y="271.9">X</text>
<text x="420.7" y="271.9">X</text>
</g>
<g font-size="1.5">
<text x="40.8" y="260.4">September 2023</text>
<text x="310.7" y="258">XX-XXXX</text>
<text x="264.1" y="269.3">UNIT: XXXX</text>
<text x="307.3" y="269.4">COUNTY/ROUTE/ZONE: XXX/XXX/X</text>
<text x="313.8" y="265">X.X</text>
<text x="264.1" y="271.8">PROJECT NUMBER &amp; PHASE: XXXXXXXXXX1</text>
<text x="313.9" y="272">CONTRACT No.: XX-XXXXX4</text>
</g>
<text font-size="1.4" x="406" y="39.5">CIVIL</text>
<g font-size="1.3">
<text x="354.1" y="23.7">REGISTERED CIVIL ENGINEER</text>
<text x="393.6" y="23.7">DATE</text>
<text x="409" y="29.7">X</text>
<text x="354.1" y="34.7">PLANS APPROVAL DATE</text>
<text x="409" y="33">X</text>
<text x="352.5" y="41.3">SHALL NOT BE RESPONSIBLE FOR THE ACCURACY OR</text>
<text x="352.5" y="39.1">THE STATE OF CALIFORNIA OR ITS OFFICERS OR AGENTS</text>
<text x="410.7" y="36.3">X</text>
<text x="352.5" y="43.6">COMPLETENESS OF SCANNED COPIES OF THIS PLAN SHEET.</text>
<text x="352.4" y="50.6">AND PROPER APPLICATION OF THE COMPONENT DESIGN AND ANY MODIFICATIONS SHOWN.</text>
<text x="352.4" y="48.3">THE REGISTERED CIVIL ENGINEER FOR THE PROJECT IS RESPONSIBLE FOR THE SELECTION</text>
<text x="62.8" y="263.4">a registered civil engineer in the State</text>
<text x="62.8" y="261.7">responsible charge of the Technical Owner,</text>
<text x="62.8" y="260">Details have been prepared under the</text>
<text x="62.8" y="258.2">The components of the Bridge Standard</text>
<text x="62.8" y="265.1">of California</text>
</g>
<g font-size="1.2">
<text x="352.5" y="9.2">Dist</text>
<text x="360.4" y="9.2">COUNTY</text>
<text x="374.7" y="9.2">ROUTE</text>
<text x="388" y="10">TOTAL PROJECT</text>
<text x="390.2" y="8.3">POST MILES</text>
<text x="408.7" y="8.3">SHEET</text>
<text x="410.4" y="10">No.</text>
<text x="416.7" y="10">SHEETS</text>
<text x="417.4" y="8.3">TOTAL</text>
</g>
<g font-size="1.1">
<text x="400.9" y="33.4">No.</text>
<text x="402.3" y="36.7">Exp.</text>
</g>
<g font-size="1">
<text x="404.1" y="23.3" transform="rotate(-31 404.1 23.3)">P</text>
<text x="405.1" y="22.7" transform="rotate(-20 405.1 22.7)">R</text>
<text x="406.1" y="22.3" transform="rotate(-15 406.1 22.3)">O</text>
<text x="407.3" y="22" transform="rotate(-10 407.3 22)">F</text>
<text x="408.4" y="21.8" transform="rotate(-4 408.4 21.8)">E</text>
<text x="409.5" y="21.8" transform="rotate(1 409.5 21.8)">S</text>
<text x="410.7" y="21.8" transform="rotate(12 410.7 21.8)">S</text>
<text x="412" y="22.1" transform="rotate(17 412 22.1)">I</text>
<text x="412.9" y="22.3" transform="rotate(22 412.9 22.3)">O</text>
<text x="413.9" y="22.8" transform="rotate(28 413.9 22.8)">N</text>
<text x="414.9" y="23.3" transform="rotate(33 414.9 23.3)">A</text>
<text x="399.6" y="29.6" transform="rotate(-74 399.6 29.6)">S</text>
<text x="399.9" y="28.5" transform="rotate(-69 399.9 28.5)">T</text>
<text x="400.3" y="27.5" transform="rotate(-63 400.3 27.5)">E</text>
<text x="400.9" y="26.4" transform="rotate(-53 400.9 26.4)">R</text>
<text x="401.5" y="25.5" transform="rotate(-47 401.5 25.5)">E</text>
<text x="402.3" y="24.7" transform="rotate(-42 402.3 24.7)">D</text>
<text x="415.9" y="24" transform="rotate(44 415.9 24)">L</text>
<text x="417.4" y="25.6" transform="rotate(55 417.4 25.6)">E</text>
<text x="418.1" y="26.6" transform="rotate(60 418.1 26.6)">N</text>
<text x="418.6" y="27.6" transform="rotate(65 418.6 27.6)">G</text>
<text x="419.2" y="28.9" transform="rotate(76 419.2 28.9)">I</text>
<text x="419.4" y="29.8" transform="rotate(81 419.4 29.8)">N</text>
<text x="399.3" y="31.8" transform="rotate(-85 399.3 31.8)">G</text>
<text x="399.4" y="33.1" transform="rotate(-96 399.4 33.1)">E</text>
<text x="399.4" y="30.5" transform="rotate(-79 399.4 30.5)">I</text>
<text x="399.6" y="34.2" transform="rotate(-101 399.6 34.2)">R</text>
<text x="419.5" y="33.1" transform="rotate(98 419.5 33.1)">R</text>
<text x="419.6" y="30.9" transform="rotate(87 419.6 30.9)">E</text>
<text x="419.6" y="32" transform="rotate(92 419.6 32)">E</text>
<text x="401" y="39.2" transform="rotate(46 401 39.2)">S</text>
<text x="401.7" y="39.9" transform="rotate(41 401.7 39.9)">T</text>
<text x="402.4" y="40.6" transform="rotate(37 402.4 40.6)">A</text>
<text x="403.2" y="41.1" transform="rotate(32 403.2 41.1)">T</text>
<text x="404" y="41.7" transform="rotate(27 404 41.7)">E</text>
<text x="415" y="41.6" transform="rotate(-34 415 41.6)">N</text>
<text x="416" y="40.9" transform="rotate(-38 416 40.9)">I</text>
<text x="416.6" y="40.5" transform="rotate(-43 416.6 40.5)">A</text>
<text x="405.7" y="42.4" transform="rotate(18 405.7 42.4)">O</text>
<text x="406.7" y="42.7" transform="rotate(13 406.7 42.7)">F</text>
<text x="408.6" y="43" transform="rotate(4 408.6 43)">C</text>
<text x="409.6" y="43.1" transform="rotate(-1 409.6 43.1)">A</text>
<text x="410.5" y="43" transform="rotate(-6 410.5 43)">L</text>
<text x="411.7" y="42.9" transform="rotate(-10 411.7 42.9)">I</text>
<text x="412.4" y="42.7" transform="rotate(-15 412.4 42.7)">F</text>
<text x="413.3" y="42.4" transform="rotate(-24 413.3 42.4)">O</text>
<text x="414.2" y="42.1" transform="rotate(-29 414.2 42.1)">R</text>
<text x="310.9" y="254.2">BRIDGE No.</text>
<text x="311.2" y="261.2">POST MILE</text>
<text x="13.4" y="269.6">Refer to: http://www.dot.ca.gov/hq/esc/techpubs/manual/</text>
<text x="140.3" y="269.2">DATE PLOTTED =&gt;</text>
<text x="158" y="269.2">21-SEP-2023</text>
<text x="174.7" y="269.2">TIME PLOTTED =&gt;</text>
<text x="192.1" y="269.2">14:58</text>
<text x="202.5" y="268.7">ORIGINAL SCALE</text>
<text x="347.4" y="269.3">DISREGARD PRINTS BEARING</text>
<text x="410.8" y="268.3">SHEET</text>
<text x="420.5" y="268.3">OF</text>
<text x="13.4" y="271">bridgemanuals/bridge-standard-detail-sheets/index.html</text>
<text x="140.3" y="271.3">FILE =&gt;</text>
<text x="149" y="271.3">201510-xs19-010-1.dgn</text>
<text x="178.8" y="271.3">USERNAME =&gt;</text>
<text x="192.1" y="271.3">s136247</text>
<text x="203" y="271.9">REDUCED PLANS</text>
<text x="203.6" y="270.3">IN INCHES FOR</text>
<text x="218.8" y="272">0</text>
<text x="231.8" y="271.9">1</text>
<text x="244.2" y="272">2</text>
<text x="256.9" y="272">3</text>
<text x="347.4" y="270.9">EARLIER REVISION DATES</text>
</g>
<g font-size=".8">
<text x="21.9" y="263.2">FILE NO.</text>
<text x="43.8" y="263.2">APPROVAL DATE</text>
<text x="391.1" y="268.2">REVISION DATES</text>
</g>
</svg>
